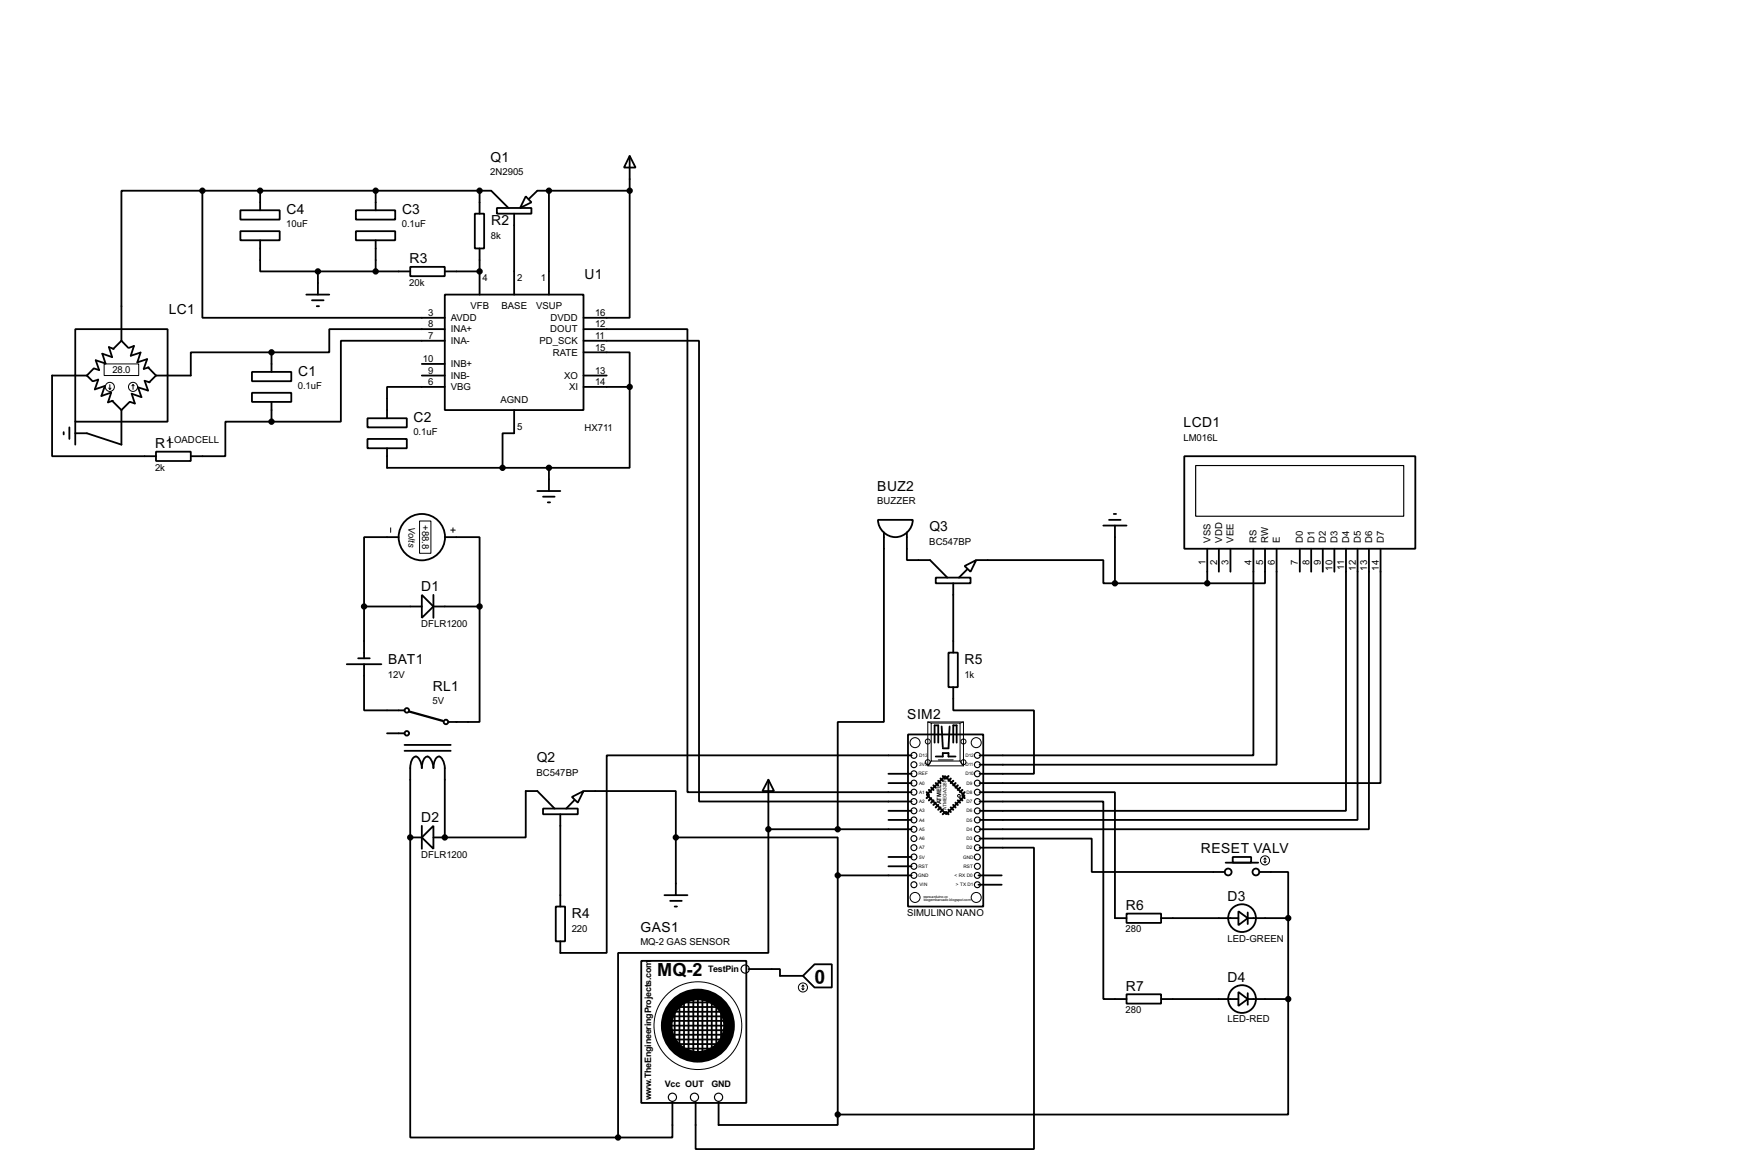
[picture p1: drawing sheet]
<svg xmlns="http://www.w3.org/2000/svg" width="383mm" height="256mm" viewBox="0 0 383 256" stroke-linecap="round" stroke-linejoin="round" font-family="sans-serif">
<g fill="none" stroke="#000" stroke-width=".4">
<path d="M138.5 34.3l1.3 2.6h-2.6zM138.5 34.3v7.7M44.5 42h-17.8v33M44.5 42v27.9h53.3M44.5 42h63.5l3.8 3.8M52.9 46.3h8.6v2h-8.6zM52.9 50.9h8.6v2h-8.6zM57.2 52.9v6.8h12.7M57.2 42v4.3M69.9 59.7h20.3M69.9 59.7v5.1M78.3 46.3h8.6v2h-8.6z"/>
<path d="M78.3 50.9h8.6v2h-8.6zM82.6 42v4.3M82.6 52.9v6.8M90.2 58.7h7.6v2.1h-7.6zM97.8 59.7h7.7M104.4 47h2.1v7.7h-2.1zM105.5 42v5M105.5 54.7v10.1M109.3 45.8h7.6v1.2h-7.6zM113.1 47v17.8M115.6 43.2l1.3 1.3-2.5 1.3zM120.7 42v22.8"/>
<path d="M138.5 42v27.9h-10.2M138.5 42h-20.3l-1.8 1.7M16.6 72.4h20.3v20.4h-20.3zM25 76.8l-1-.4 .7 2.2-2.2-.8 .7 2.2-2.1-.7 .7 2.1-1.1-.3M26.7 75l-1.8 1.8M26.7 75l1.5 1.5M28.4 76.5l1.1-.4-.7 2.2 2.1-.7-.7 2.1 2.2-.7-.8 2.2 1.1-.4M59.7 77.5h-17.7v5.1h-7.7M59.7 77.5v4.3M67.4 64.8h5M68.6 66.1h2.6M69.7 67.4h.5"/>
<path d="M97.8 64.8h30.5v25.4h-30.5zM97.8 75h-22.8v17.8h-15.3M97.8 72.4h-25.4v5.1h-12.7M128.3 77.5h10.2v7.6M128.3 72.4h22.9v101.9h49.3M128.3 75h25.4v101.3h46.8M14 95.1v.5M15.3 94v2.6M16.6 92.8v5M19.1 82.6h-7.6v17.8h22.8M19.1 82.6l1.3 1.3M20.5 83.9l1.1-.4-.7 2.2 2.2-.8-.8 2.2 2.2-.7-.7 2.1 1-.3"/>
<path d="M20.6 81.1l-1.5 1.5M24.7 88.2l2 2M26.7 90.2v7.6l-7.6-2.5h-2.5M28.5 88.4l-1.8 1.8M32.6 80.8l1.7 1.8M32.9 84.1l-1.1-.3 .8 2.1-2.2-.7 .7 2.2-2.1-.8 .7 2.2-1.1-.4M34.3 99.4h7.7v2h-7.7zM34.3 82.6l-1.5 1.5M55.4 81.8h8.7v2.1h-8.7zM55.4 86.4h8.7v2h-8.7zM59.7 92.8h-10.1v7.6h-7.6M59.7 88.4v4.4"/>
<path d="M80.8 92h8.7v2h-8.7zM80.8 96.6h8.7v2h-8.7zM85.1 98.6v4.3h35.6M92.8 80.1h5M92.8 82.6h5M97.8 85.1h-12.7v6.9M113.1 90.2v5.1h-2.6v7.6M128.3 85.1h10.2M128.3 82.6h5.1M138.5 85.1v17.8h-17.8M87.7 118.2h-7.6v15.2M97.8 118.2h7.7v15.2"/>
<path d="M118.2 108h5M119.4 109.3h2.6M120.5 110.5h.5M120.7 102.9v5.1M193.1 114.4h7.6a3.8 3.8 0 0 1-3.8 3.8 3.8 3.8 0 0 1-3.8-3.8zM194.4 117.1v41.7h-10.2v23.6M199.4 117.1v6.1h5.1l3.8 3.9M242.6 115.6h5.1M243.9 114.4h2.5M244.9 113.1h.5M245.2 115.6v12.7M260.4 100.4h50.8v20.3h-50.8z"/>
<path d="M80.1 133.4h12.7M80.1 133.4v11.4M92.8 130.9l2.5 2.5-2.5 2.5zM95.3 133.4h10.2M95.3 130.9v5M105.5 133.4v25.4h-6.9M205.8 127.1h7.6v1.2h-7.6zM209.6 128.3v15.3M212.1 124.5l2.6-1.3-1.3 2.6zM212.7 125.3l-1.8 1.8M214.7 123.2h27.9v5.1h2.6M245.2 128.3h20.3"/>
<path d="M265.5 120.7v7.6M268 120.7v5.1M270.6 120.7v5.1M275.6 120.7v45.5h-60.2M278.2 120.7v7.6h-12.7M280.7 120.7v47.5h-65.3M285.8 120.7v5.1M288.3 120.7v5.1M290.9 120.7v5.1M293.4 120.7v5.1M296 120.7v57.7h-80.6M298.5 120.7v59.7h-83.1"/>
<path d="M301 120.7v61.7h-85.6M303.6 120.7v51.6h-88.2M76.3 146.1h7.6M78.8 144.8h2.5M80.1 146.1v10.2h8.9M207.1 159.8l.2 4.6M208.6 143.6h2v7.6h-2zM208.8 159.8l-.2 4.8h-1.3M209.6 151.2v5.1h17.8v13.9h-12M85.1 161.3h3.9M89 165.2h10.1M89 163.9h10.1"/>
<path d="M119.4 177.9h7.7v1.2h-7.7zM122 177.9l-3.8-3.9h-2.6v10.2h-17.8M123.2 179.1v20.3M125.8 175.3l2.5-1.3-1.2 2.6zM126.3 176.1l-1.8 1.8M128.3 174h20.3v10.2M169 171.5l1.2 2.5h-2.5zM169 171.5v10.9M195.4 178.4h5.1M195.4 172.3h5.1M195.4 170.2h5.1M199.7 161.6h16.5v37.8h-16.5z"/>
<path d="M200.5 166.2h-67.1v43.4h-10.2v-2.5M205.5 163.4v-3.8h.8v3.8M205.8 166.4h1.5v-.7h1.3v.7h1.5M207.8 170.7l4.3 4.4-4 4-4.3-4.3zM209.6 163.4v-3.8h.8v3.8M215.4 174.3h29.8v27.7h2.5M215.4 176.3h27.2v43.5h5.1M90.2 184.2v66h45.7M90.2 184.2v-15.2a2.31 2.31 0 0 1 1.3-2.6 2.61 2.61 0 0 1 1.3 2.6 2.31 2.31 0 0 1 1.2-2.6 2.7 2.7 0 0 1 1.3 2.6 2.31 2.31 0 0 1 1.3-2.6 2.68 2.68 0 0 1 1.2 2.6v15.2M90.2 184.2h2.6M92.8 184.2l2.5-2.5v5zM92.8 181.7v5"/>
<path d="M95.3 184.2h2.5M122.2 199.4h2.1v7.7h-2.1zM146.1 196.9h5.1M147.4 198.2h2.5M148.4 199.4h.5M148.6 184.2h35.6v8.4M148.6 184.2v12.7M169 182.4v27.2h-33.1v40.6M169 182.4h31.5M184.2 192.6h16.3M184.2 192.6v52.6M195.4 180.4h5.1"/>
<path d="M195.4 190.6h5.1M195.4 188.5h5.1M215.2 192.6h5.1M215.2 194.6h5.1M215.4 186.5h12v66.3h-74.4v-10.4M215.4 184.5h24.7v7.3h29.2M269.5 189.8h7.2M271.1 188.5h4v1.3h-4zM276.9 191.8h6.4v10.2M141 211.4h23.1v31.2h-23.1zM151.4 219.5v11.9M152.5 219.5v12.2"/>
<path d="M153.5 219.5v12.2M154.5 219.5v12.2M155.5 219.8v11.6M164.6 213.2h6.9v1.5h5.1M176.6 214.7l2.5-2.6h3.8v5.1h-3.8zM247.7 201h7.6v2h-7.6zM247.7 218.7h7.6v2.1h-7.6zM255.3 202h17M255.3 219.8h17M272.3 200.5l2.1 1.5-2.1 1.5zM272.3 218.2l2.1 1.6-2.1 1.5zM274.4 202h8.9"/>
<path d="M274.4 219.8h8.9M274.4 200.7v2.6M274.4 218.5v2.5M283.3 219.8v25.4h-99.1M283.3 202v17.8M146.9 223.6h12.2M147.4 225.6h12.7M147.4 224.6h12.4M147.4 226.6h12.4M147.6 222.6h11.5M147.6 221.5h10.4M147.6 227.6h11.7"/>
<path d="M148.1 228.7h11.5M148.4 222.3v5.8M148.6 229.7h9.7M149.2 220.5h8.1M149.4 220.8v9.4M149.4 230.7h7.6M150.4 220.3v10.6M156.5 220.3v10.6M157.5 221.5v8.7M158.6 222.1v7.1M147.9 242.4v7.8h-12M158 242.4v5.1h26.2v-2.3"/>
<circle cx="92.7" cy="118.2" r="5.1"/>
<circle cx="89.4" cy="156.3" r=".5"/>
<circle cx="98" cy="158.8" r=".5"/>
<circle cx="89.4" cy="161.3" r=".5"/>
<circle cx="270" cy="191.8" r=".75"/>
<circle cx="276.1" cy="191.8" r=".75"/>
<circle cx="273.1" cy="219.8" r="3.1"/>
<circle cx="273.1" cy="202" r="3.1"/>
</g>
<g fill="#000">
<circle cx="57.2" cy="42" r=".2"/>
<circle cx="82.6" cy="42" r=".2"/>
<circle cx="105.5" cy="59.7" r=".2"/>
<circle cx="105.5" cy="42" r=".2"/>
<circle cx="120.7" cy="42" r=".2"/>
<circle cx="59.7" cy="77.5" r=".2"/>
<circle cx="59.7" cy="92.8" r=".2"/>
<circle cx="90.2" cy="184.2" r=".2"/>
<circle cx="97.8" cy="184.2" r=".2"/>
</g>
<g fill="none" stroke="#000" stroke-width=".22">
<path d="M22.9 80.1h7.6v2.5h-7.6zM23.9 85.4l.3 .3M24.2 84.6v1.1M24.4 85.4l-.2 .3M29.3 84.6l-.3 .3M29.3 84.6l.2 .3M29.3 84.6v1.1M85.9 116.1v1M92.3 114.6h2.5v7.1h-2.5zM99.1 116.6h1M99.6 116.1v1M204 158.8h7.9v9.7h-7.9z"/>
<path d="M204 158.8l.8 .3M204.8 159.1h6.3v8.3h-6.3zM211.9 158.8l-.8 .3M204.8 167.4l-.8 1.1M206.3 167.2h3.3M211.1 167.4l.8 1.1M277.9 189.5l.3 .3M278.2 188.8v1M278.2 188.8l-.3 .2M278.2 188.8l.2 .2M278.4 189.5l-.2 .3M176.3 217.5l.3 .2"/>
<path d="M176.6 216.7v1M176.6 216.7l.2 .3M176.6 216.7l-.3 .3M176.8 217.5l-.2 .2"/>
<circle cx="24.1" cy="85.1" r="1"/>
<circle cx="29.2" cy="85.1" r="1"/>
<circle cx="201.2" cy="163.4" r="1.1"/>
<circle cx="204" cy="167.7" r=".55"/>
<circle cx="204" cy="163.1" r=".55"/>
<circle cx="210.8" cy="175.1" r=".3"/>
<circle cx="211.8" cy="167.7" r=".55"/>
<circle cx="211.8" cy="163.1" r=".55"/>
<circle cx="214.6" cy="163.4" r="1.1"/>
<circle cx="201.2" cy="197.4" r="1.1"/>
<circle cx="214.6" cy="197.4" r="1.1"/>
<circle cx="278.1" cy="189.3" r="1"/>
<circle cx="176.5" cy="217.2" r="1"/>
<circle cx="153.4" cy="225.6" r="9.7"/>
</g>
<g fill="#000" stroke="#000" stroke-width=".4">
<circle cx="44.5" cy="42" r=".5"/>
<circle cx="57.2" cy="42" r=".5"/>
<circle cx="69.9" cy="59.7" r=".5"/>
<circle cx="82.6" cy="42" r=".5"/>
<circle cx="82.6" cy="59.7" r=".5"/>
<circle cx="105.4" cy="59.7" r=".5"/>
<circle cx="105.4" cy="42" r=".5"/>
<circle cx="120.7" cy="42" r=".5"/>
<circle cx="138.4" cy="42" r=".5"/>
<circle cx="59.7" cy="77.5" r=".5"/>
<circle cx="59.7" cy="92.8" r=".5"/>
<circle cx="138.4" cy="85.1" r=".5"/>
<circle cx="110.5" cy="102.9" r=".5"/>
<circle cx="120.7" cy="102.9" r=".5"/>
<circle cx="80" cy="133.4" r=".5"/>
<circle cx="105.4" cy="133.4" r=".5"/>
<circle cx="245.1" cy="128.3" r=".5"/>
<circle cx="265.4" cy="128.3" r=".5"/>
<circle cx="90.2" cy="184.2" r=".5"/>
<circle cx="97.8" cy="184.2" r=".5"/>
<circle cx="148.6" cy="184.2" r=".5"/>
<circle cx="168.9" cy="182.4" r=".5"/>
<circle cx="184.2" cy="182.4" r=".5"/>
<circle cx="184.2" cy="192.6" r=".5"/>
<circle cx="283.2" cy="202" r=".5"/>
<circle cx="283.2" cy="219.8" r=".5"/>
<circle cx="135.9" cy="250.2" r=".5"/>
<circle cx="184.2" cy="245.2" r=".5"/>
</g>
<g fill="none" stroke="#000" stroke-width=".45">
<path d="M203.8 174.3l.5 .5M204.3 175.1l-.5 .5M204.3 173.8l.5 .5M204.8 175.6l-.5 .5M204.8 173.3l.5 .5M205.3 176.1l-.5 .5M205.3 172.8l.5 .5M205.8 176.6l-.5 .5M205.8 172.3l.5 .5M206.3 177.1l-.5 .5M206.3 171.8l.5 .5M206.8 177.6l-.5 .5"/>
<path d="M206.8 171.3l.5 .5M207.3 178.1l-.5 .5M207.3 170.7l.5 .6M207.8 178.6l-.5 .5M208.1 178.6l.5 .5M208.6 170.7l-.5 .6M208.6 178.1l.5 .5M209.1 171.3l-.5 .5M209.1 177.6l.5 .5M209.6 171.8l-.5 .5M209.6 177.1l.5 .5M210.1 172.3l-.5 .5"/>
<path d="M210.1 176.6l.5 .5M210.6 172.8l-.5 .5M210.6 176.1l.5 .5M211.1 173.3l-.5 .5M211.1 175.6l.5 .5M211.6 173.8l-.5 .5M211.6 175.1l.5 .5M212.1 174.3l-.5 .5"/>
</g>
<g fill="none" stroke="#000" stroke-width=".25">
<path d="M262.9 102.4h45.8v11.2h-45.8z"/>
<circle cx="200.9" cy="166.2" r=".65"/>
<circle cx="200.9" cy="176.3" r=".65"/>
<circle cx="200.9" cy="174.3" r=".65"/>
<circle cx="200.9" cy="168.2" r=".65"/>
<circle cx="200.9" cy="178.4" r=".65"/>
<circle cx="200.9" cy="172.3" r=".65"/>
<circle cx="200.9" cy="170.2" r=".65"/>
<circle cx="214.9" cy="174.3" r=".65"/>
<circle cx="214.9" cy="170.2" r=".65"/>
<circle cx="214.9" cy="166.2" r=".65"/>
<circle cx="214.9" cy="178.4" r=".65"/>
<circle cx="214.9" cy="168.2" r=".65"/>
<circle cx="214.9" cy="176.3" r=".65"/>
<circle cx="214.9" cy="172.3" r=".65"/>
<circle cx="200.9" cy="190.6" r=".65"/>
<circle cx="200.9" cy="186.5" r=".65"/>
<circle cx="200.9" cy="188.5" r=".65"/>
<circle cx="200.9" cy="182.4" r=".65"/>
<circle cx="200.9" cy="184.5" r=".65"/>
<circle cx="200.9" cy="180.4" r=".65"/>
<circle cx="200.9" cy="192.6" r=".65"/>
<circle cx="200.9" cy="194.6" r=".65"/>
<circle cx="214.9" cy="190.6" r=".65"/>
<circle cx="214.9" cy="194.6" r=".65"/>
<circle cx="214.9" cy="186.5" r=".65"/>
<circle cx="214.9" cy="180.4" r=".65"/>
<circle cx="214.9" cy="182.4" r=".65"/>
<circle cx="214.9" cy="184.5" r=".65"/>
<circle cx="214.9" cy="192.6" r=".65"/>
<circle cx="214.9" cy="188.5" r=".65"/>
<circle cx="163.8" cy="213.2" r=".9"/>
<circle cx="147.8" cy="241.4" r=".9"/>
<circle cx="152.7" cy="241.4" r=".9"/>
<circle cx="158" cy="241.4" r=".9"/>
</g>
<circle cx="153.4" cy="225.6" r="6.9" fill="none" stroke="#000" stroke-width="2.6"/>
<path d="M90 156.5l7.3 2.1" fill="none" stroke="#000" stroke-width=".5"/>
<text font-size="4.8" x="181.5" y="213.3" transform="rotate(-180 181.5 213.3)">0</text>
<text font-size="4.5" x="144.5" y="214.7">MQ-2</text>
<g font-size="3.4">
<text x="107.9" y="35.6">Q1</text>
<text x="63" y="47.1">C4</text>
<text x="88.4" y="47.1">C3</text>
<text x="108" y="49.5">R2</text>
<text x="90.1" y="57.9">R3</text>
<text x="128.6" y="61.4">U1</text>
<text x="37.1" y="69.1">LC1</text>
<text x="65.6" y="82.6">C1</text>
<text x="91" y="92.8">C2</text>
<text x="260.3" y="94">LCD1</text>
<text x="34.2" y="98.6">R1</text>
<text x="192.9" y="108">BUZ2</text>
<text x="204.4" y="116.9">Q3</text>
<text x="92.6" y="130.1">D1</text>
<text x="85.4" y="146.1">BAT1</text>
<text x="212.1" y="146.1">R5</text>
<text x="95.2" y="152">RL1</text>
<text x="199.5" y="158.1">SIM2</text>
<text x="118" y="167.7">Q2</text>
<text x="92.6" y="180.9">D2</text>
<text x="264.1" y="187.7">RESET VALV</text>
<text x="125.8" y="202">R4</text>
<text x="247.6" y="200.2">R6</text>
<text x="269.9" y="198.1">D3</text>
<text x="140.9" y="204.9">GAS1</text>
<text x="269.9" y="215.9">D4</text>
<text x="247.6" y="217.9">R7</text>
</g>
<g font-size="2.4">
<text x="107.8" y="38.5">2N2905</text>
<text x="63" y="50">10uF</text>
<text x="88.4" y="50">0.1uF</text>
<text x="107.9" y="52.6">8k</text>
<text x="90" y="62.8">20k</text>
<text x="106.1" y="61.9">4</text>
<text x="113.7" y="61.9">2</text>
<text x="118.9" y="61.9">1</text>
<text x="94.2" y="72">8</text>
<text x="94.2" y="69.5">3</text>
<text x="99.1" y="70.6">AVDD</text>
<text x="103.4" y="68">VFB</text>
<text x="110.3" y="68">BASE</text>
<text x="117.9" y="68">VSUP</text>
<text x="121" y="70.6">DVDD</text>
<text x="130.9" y="69.5">16</text>
<text x="130.9" y="72">12</text>
<text x="94.2" y="74.6">7</text>
<text x="99.1" y="73.1">INA+</text>
<text x="99.1" y="75.6">INA-</text>
<text x="118.6" y="75.6">PD_SCK</text>
<text x="121" y="73.1">DOUT</text>
<text x="130.9" y="74.6">11</text>
<text x="130.9" y="77.1">15</text>
<text x="24.7" y="82">28.0</text>
<text x="93" y="79.7">10</text>
<text x="94.2" y="82.2">9</text>
<text x="99.1" y="80.8">INB+</text>
<text x="99.1" y="83.3">INB-</text>
<text x="121.5" y="78.2">RATE</text>
<text x="124" y="83.3">XO</text>
<text x="130.9" y="82.2">13</text>
<text x="65.5" y="85.6">0.1uF</text>
<text x="94.2" y="84.7">6</text>
<text x="99.1" y="85.8">VBG</text>
<text x="110" y="88.5">AGND</text>
<text x="125.1" y="85.8">XI</text>
<text x="130.9" y="84.7">14</text>
<text x="90.9" y="95.7">0.1uF</text>
<text x="113.7" y="94.7">5</text>
<text x="128.5" y="94.9">HX711</text>
<text x="37.1" y="97.4">LOADCELL</text>
<text x="260.2" y="97">LM016L</text>
<text x="34.1" y="103.5">2k</text>
<text x="192.9" y="111">BUZZER</text>
<text x="92.8" y="115.5" transform="rotate(90 92.8 115.5)">+88.8</text>
<text x="204.3" y="119.9">BC547BP</text>
<text x="266.2" y="119.4" transform="rotate(-90 266.2 119.4)">VSS</text>
<text x="268.7" y="119.4" transform="rotate(-90 268.7 119.4)">VDD</text>
<text x="271.3" y="119.4" transform="rotate(-90 271.3 119.4)">VEE</text>
<text x="276.3" y="119.4" transform="rotate(-90 276.3 119.4)">RS</text>
<text x="278.9" y="119.4" transform="rotate(-90 278.9 119.4)">RW</text>
<text x="281.4" y="119.4" transform="rotate(-90 281.4 119.4)">E</text>
<text x="286.5" y="119.4" transform="rotate(-90 286.5 119.4)">D0</text>
<text x="289" y="119.4" transform="rotate(-90 289 119.4)">D1</text>
<text x="291.6" y="119.4" transform="rotate(-90 291.6 119.4)">D2</text>
<text x="294.1" y="119.4" transform="rotate(-90 294.1 119.4)">D3</text>
<text x="296.7" y="119.4" transform="rotate(-90 296.7 119.4)">D4</text>
<text x="299.2" y="119.4" transform="rotate(-90 299.2 119.4)">D5</text>
<text x="301.7" y="119.4" transform="rotate(-90 301.7 119.4)">D6</text>
<text x="304.2" y="119.4" transform="rotate(-90 304.2 119.4)">D7</text>
<text x="265.1" y="124.3" transform="rotate(-90 265.1 124.3)">1</text>
<text x="267.6" y="124.4" transform="rotate(-90 267.6 124.4)">2</text>
<text x="270.2" y="124.4" transform="rotate(-90 270.2 124.4)">3</text>
<text x="275.2" y="124.4" transform="rotate(-90 275.2 124.4)">4</text>
<text x="277.8" y="124.3" transform="rotate(-90 277.8 124.3)">5</text>
<text x="280.3" y="124.4" transform="rotate(-90 280.3 124.4)">6</text>
<text x="285.4" y="124.3" transform="rotate(-90 285.4 124.3)">7</text>
<text x="287.9" y="124.4" transform="rotate(-90 287.9 124.4)">8</text>
<text x="290.5" y="124.3" transform="rotate(-90 290.5 124.3)">9</text>
<text x="293" y="125.5" transform="rotate(-90 293 125.5)">10</text>
<text x="295.6" y="125.4" transform="rotate(-90 295.6 125.4)">11</text>
<text x="298.1" y="125.5" transform="rotate(-90 298.1 125.5)">12</text>
<text x="300.6" y="125.5" transform="rotate(-90 300.6 125.5)">13</text>
<text x="303.2" y="125.5" transform="rotate(-90 303.2 125.5)">14</text>
<text x="92.6" y="138">DFLR1200</text>
<text x="85.3" y="149.1">12V</text>
<text x="212.1" y="149.1">1k</text>
<text x="95.1" y="154.9">5V</text>
<text x="118" y="170.7">BC547BP</text>
<text x="92.6" y="188.8">DFLR1200</text>
<text x="199.5" y="201.5">SIMULINO NANO</text>
<text x="125.7" y="205">220</text>
<text x="140.8" y="207.9">MQ-2 GAS SENSOR</text>
<text x="247.5" y="205.1">280</text>
<text x="269.9" y="207.1">LED-GREEN</text>
<text x="247.5" y="222.9">280</text>
<text x="269.9" y="224.9">LED-RED</text>
</g>
<text font-size="2.3" x="89.8" y="116" transform="rotate(90 89.8 116)">Volts</text>
<g font-size="2.2">
<text x="155.7" y="213.8">TestPin</text>
<text x="143.2" y="237.7" transform="rotate(-90 143.2 237.7)">.TheEngineeringProjects.com</text>
<text x="146.2" y="239.2">Vcc OUT</text>
<text x="156.4" y="239.2">GND</text>
<text x="143.2" y="242" transform="rotate(-90 143.2 242)">w</text>
</g>
<text font-size="1.5" x="207" y="176.9" transform="rotate(-90 207 176.9)">ATMEL</text>
<g font-size="1.2">
<text x="202.1" y="166.5">D13</text>
<text x="212.3" y="166.5">D12</text>
<text x="202" y="170.6">REF</text>
<text x="202.1" y="168.6">3V3</text>
<text x="202.1" y="172.6">A0</text>
<text x="212.3" y="168.6">D11</text>
<text x="212.3" y="170.6">D10</text>
<text x="212.5" y="172.6">D9</text>
<text x="202.1" y="178.7">A3</text>
<text x="202.1" y="176.7">A2</text>
<text x="202.1" y="174.6">A1</text>
<text x="208.2" y="178.1" transform="rotate(-90 208.2 178.1)">ATMEGA328P</text>
<text x="212.5" y="174.6">D8</text>
<text x="212.5" y="176.7">D7</text>
<text x="212.5" y="178.7">D6</text>
<text x="202.1" y="184.8">A6</text>
<text x="202.1" y="182.7">A5</text>
<text x="202.1" y="180.7">A4</text>
<text x="212.5" y="180.7">D5</text>
<text x="212.5" y="182.7">D4</text>
<text x="212.5" y="184.8">D3</text>
<text x="202" y="190.9">RST</text>
<text x="202.1" y="188.9">5V</text>
<text x="202.1" y="186.8">A7</text>
<text x="211.8" y="188.9">GND</text>
<text x="211.9" y="190.9">RST</text>
<text x="212.5" y="186.8">D2</text>
<text x="201.9" y="192.9">GND</text>
<text x="202.2" y="195">VIN</text>
<text x="209.9" y="192.9">&lt; RX D0</text>
<text x="210.2" y="195">&gt; TX D1</text>
</g>
<g font-size=".9">
<text x="203.1" y="197.5">www.arduino.cc</text>
<text x="203.1" y="198.2">blogembarcado.blogspot.com</text>
</g>
</svg>
